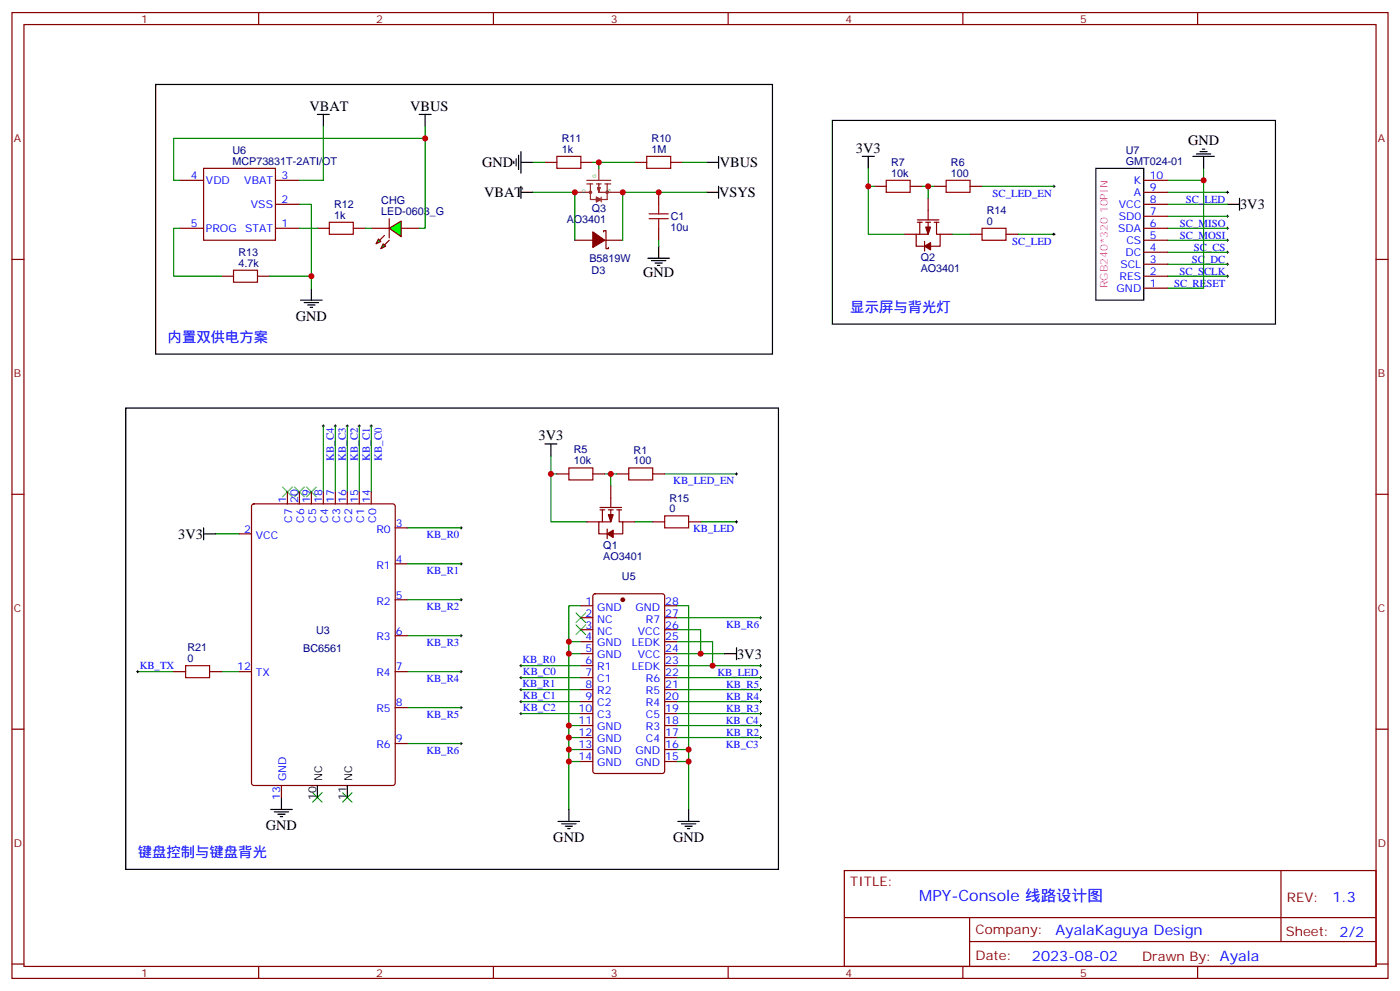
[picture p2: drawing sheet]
<svg xmlns="http://www.w3.org/2000/svg" width="412mm" height="292mm" viewBox="0 0 412 292" stroke-linecap="round" stroke-linejoin="round" font-family="sans-serif">
<path d="M45.9 24.9h181.6v79.3h-181.6zM245.2 35.5h130.5v59.9h-130.5zM37 120.1h192.3v135.8h-192.3z" fill="none" stroke="#000" stroke-width=".35"/>
<path d="M40.6 197.7h10.6M65.3 197.7h5.3" fill="none" stroke="#008700" stroke-width=".35"/>
<path d="M54.7 196h7v3.5h-7z" fill="none" stroke="#a10000" stroke-width=".35"/>
<path d="M109.4 67.2h5.3M118.2 67.2h5.3M51.2 197.7h3.5M61.7 197.7h3.6" fill="none" stroke="#870000" stroke-width=".35"/>
<g fill="#0f0" stroke="#870000" stroke-width=".35">
<path d="M111.5 70.4l.7 .7-1.4 .7z"/>
<path d="M112.9 71.8l.7 .7-1.4 .7z"/>
</g>
<g fill="#870000" stroke="#870000" stroke-width=".35">
<path d="M113.2 69.3l-1.4 1.4z"/>
<path d="M113.2 72.1l1.5-1.4z"/>
</g>
<path d="M114.7 64.4v5.6z" fill="#f00" stroke="#870000" stroke-width=".35"/>
<path d="M114.7 67.2l3.5-2.1v4.6z" fill="#0f0" stroke="#870000" stroke-width=".35"/>
<g fill="none" stroke="#008700" stroke-width=".35">
<path d="M95.2 37.2v15.9h-7M125.2 37.2v30h-1.7M125.2 40.7h-74v12.4h1.7M157 56.6h12.3v14.1M157 47.8h3.5M174.6 47.8h12.4M176.4 47.8v1.8M201.1 47.8h7M208.1 56.6h-24.7v14.1M255.8 49.6v19.4h10.5M255.8 54.9h1.7M271.6 54.9h3.6"/>
<path d="M273.4 54.9v3.5M289.3 54.9h21.1M344 56.6h17.6M354.5 53.1v31.7h-10.5M354.5 49.6v3.5h-10.5M52.9 67.2h-1.7v14.1h14.1M88.2 60.1h3.5v24.7M88.2 67.2h5.3M107.6 67.2h1.8M194 70.7v1.8M280.5 69h5.3M299.9 69h10.5"/>
<path d="M344 77.8h17.6M344 74.3h17.6M344 63.7h17.6M344 67.2h17.6M344 70.7h17.6M344 60.1h17.6M79.4 81.3h12.3M344 81.3h17.6M95.2 125.4v19.4M98.8 125.4v19.4M102.3 125.4v19.4M105.8 125.4v19.4"/>
<path d="M109.4 125.4v19.4M162.3 134.2v19.4h10.6M162.3 139.5h1.7M178.2 139.5h3.5M179.9 139.5v3.6M195.8 139.5h21.2M63.5 157.2h7.1M119.9 155.4h15.9M187 153.6h5.3M206.4 153.6h10.6M119.9 176.6h15.9M119.9 166h15.9"/>
<path d="M171.1 178.3h-3.5v60M199.3 178.3h3.5v60M119.9 197.7h15.9M119.9 187.1h15.9M153.5 196h17.6M153.5 199.5h17.6M167.6 192.4h3.5M167.6 188.9h3.5M199.3 188.9h10.6v7.1h-10.6M199.3 185.4h7.1v7h-7.1M199.3 199.5h24.7M199.3 181.9h24.7"/>
<path d="M206.4 192.4h7M209.9 196h14.1M119.9 218.9h15.9M119.9 208.3h15.9M153.5 210.1h17.6M153.5 206.6h17.6M153.5 203h17.6M167.6 213.6h3.5M167.6 217.1h3.5M199.3 217.1h24.7M199.3 213.6h24.7M199.3 210.1h24.7"/>
<path d="M199.3 206.6h24.7M199.3 203h24.7M167.6 220.7h3.5M167.6 224.2h3.5M199.3 220.7h3.5M199.3 224.2h3.5"/>
</g>
<g fill="none" stroke="#a10000" stroke-width=".35">
<path d="M164 46h7.1v3.6h-7.1zM190.5 46h7.1v3.6h-7.1zM261.1 53.1h7v3.5h-7zM278.7 53.1h7.1v3.5h-7.1zM68.8 79.6h7v3.5h-7zM97 65.4h7.1v3.6h-7.1zM191.2 64.4h5.6M191.2 63h5.6M194 60.1v2.9M194 64.4v2.8M289.3 67.2h7v3.5h-7zM167.6 137.8h7v3.5h-7z"/>
<path d="M185.2 137.8h7.1v3.5h-7.1zM195.8 151.9h7v3.5h-7z"/>
</g>
<g fill="none" stroke="#870000" stroke-width=".35">
<path d="M3.5 3.7h405.4v284.3h-405.4zM7.1 7.2h398.2v277.3h-398.2zM76.2 3.7v3.5M145.3 3.7v3.5M214.5 3.7v3.5M283.6 3.7v3.5M352.8 3.7v3.5M52.9 53.1h7.1M60 49.6h21.1v21.1h-21.1zM81.1 53.1h7.1M160.5 47.8h3.5M171.1 47.8h3.5"/>
<path d="M187 47.8h3.5M194 56.6v3.5M197.6 47.8h3.5M257.5 54.9h3.6M268.1 54.9h3.5M273.4 58.4v6.3M275.2 54.9h3.5M285.8 54.9h3.5M336.9 56.6h7.1M336.9 53.1h7.1M3.5 76.4h3.6M52.9 67.2h7.1"/>
<path d="M81.1 67.2h7.1M81.1 60.1h7.1M93.5 67.2h3.5M104.1 67.2h3.5M169.3 70.7h5.3M177.8 68.3v-.4h.7v5.3h.7v-.4M178.2 70.7h5.2M194 67.2v3.5M266.3 69h3.6M270.2 64.7h6.4M270.2 65.4h1.4M270.9 65.4v3.6"/>
<path d="M272.3 71.1v2.8M272.7 65.4h1.4M273.4 65.4v3.6h-3.5v3.5h2.4M275.2 65.4h1.4M275.9 65.4v3.6h1v3.5h-2.8M276.9 69h3.6M285.8 69h3.5M296.3 69h3.6M336.9 77.8h7.1M336.9 74.3h7.1M336.9 70.7h7.1M336.9 67.2h7.1"/>
<path d="M336.9 63.7h7.1M336.9 60.1h7.1M405.3 76.4h3.6M65.3 81.3h3.5M75.8 81.3h3.6M336.9 84.8h7.1M336.9 81.3h7.1M164 139.5h3.6M174.6 139.5h3.6M181.7 139.5h3.5M192.3 139.5h3.5M3.5 145.5h3.6"/>
<path d="M70.6 157.2h3.5M74.3 148.5l.5-.2h40.9l.7 .5v81.7l-.4 .7h-41.2l-.7-.4v-81.8zM84.7 144.8v3.5M88.2 144.8v3.5M91.7 144.8v3.5M95.2 144.8v3.5M98.8 144.8v3.5M102.3 144.8v3.5M105.8 144.8v3.5M109.4 144.8v3.5M116.4 155.4h3.5M172.9 153.6h3.5"/>
<path d="M176.7 149.4h6.4M176.7 150.1h1.5M177.4 150.1v3.5M178.9 155.8v2.8M179.2 150.1h1.4M179.9 150.1v3.5h-3.5v3.6h2.5M179.9 143.1v6.3M181.7 150.1h1.4M182.4 150.1v3.5h1v3.6h-2.8M183.4 153.6h3.6M192.3 153.6h3.5M202.8 153.6h3.6"/>
<path d="M405.3 145.5h3.6M116.4 166h3.5M116.4 176.6h3.5M171.1 178.3h3.5M174.9 175l.4-.2h19.8l.6 .4 .1 51.8-.5 .7h-20l-.6-.4-.1-51.8zM195.8 178.3h3.5M70.6 197.7h3.5M116.4 187.1h3.5M116.4 197.7h3.5M171.1 181.9h3.5M171.1 185.4h3.5M171.1 188.9h3.5"/>
<path d="M171.1 192.4h3.5M171.1 196h3.5M171.1 199.5h3.5M195.8 181.9h3.5M195.8 185.4h3.5M195.8 188.9h3.5M195.8 192.4h3.5M195.8 196h3.5M195.8 199.5h3.5M3.5 214.7h3.6M116.4 208.3h3.5M116.4 218.9h3.5"/>
<path d="M171.1 203h3.5M171.1 206.6h3.5M171.1 210.1h3.5M171.1 213.6h3.5M171.1 217.1h3.5M195.8 203h3.5M195.8 206.6h3.5M195.8 210.1h3.5M195.8 213.6h3.5M195.8 217.1h3.5M405.3 214.7h3.6M82.9 231.2v3.6"/>
<path d="M171.1 220.7h3.5M171.1 224.2h3.5M195.8 220.7h3.5M195.8 224.2h3.5M248.7 256.3h156.6v28.2h-156.6zM377.3 256.3v20.9M248.7 270.1h156.5M285.6 277.2h119.6M285.6 270.1v14.2M3.5 283.8h3.6M76.2 284.5v3.5M145.3 284.5v3.5"/>
<path d="M214.5 284.5v3.5M283.6 284.5v3.5M352.8 284.5v3.5M405.3 283.8h3.6"/>
</g>
<g fill="none" stroke="#000" stroke-width=".29">
<path d="M310.1 54.9h.7M310.4 54.5v.7M361.2 56.6h.7M361.6 56.3v.7M310.1 69h.7M310.4 68.6v.7M361.2 77.8h.7M361.2 74.3h.7M361.2 70.7h.7M361.2 67.2h.7M361.2 63.7h.7M361.6 63.3v.7"/>
<path d="M361.6 66.9v.7M361.6 70.4v.7M361.6 73.9v.7M361.6 77.4v.7M361.2 81.3h.7M361.6 81v.7M94.9 125.4h.7M95.2 125.1v.7M98.4 125.4h.7M98.8 125.1v.7M102 125.4h.7M102.3 125.1v.7"/>
<path d="M105.5 125.4h.7M105.8 125.1v.7M109 125.4h.7M109.4 125.1v.7M216.6 139.5h.7M217 139.2v.7M135.5 155.4h.7M135.8 155v.8M216.6 153.6h.7M217 153.3v.7M135.5 176.6h.7M135.5 166h.7"/>
<path d="M135.8 165.6v.7M135.8 176.2v.7M40.2 197.7h.7M40.6 197.4v.7M135.5 197.7h.7M135.5 187.1h.7M135.8 186.8v.7M135.8 197.4v.7M153.1 196h.7M153.1 199.5h.7M153.5 195.6v.7M153.5 199.1v.7"/>
<path d="M223.7 196h.7M223.7 199.5h.7M223.7 181.9h.7M224 181.5v.7M224 195.6v.7M224 199.1v.7M135.5 218.9h.7M135.5 208.3h.7M135.8 208v.7M135.8 218.5v.8M153.1 210.1h.7M153.1 206.6h.7"/>
<path d="M153.1 203h.7M153.5 202.7v.7M153.5 206.2v.7M153.5 209.7v.7M223.7 210.1h.7M223.7 217.1h.7M223.7 206.6h.7M223.7 203h.7M223.7 213.6h.7M224 202.7v.7M224 206.2v.7M224 209.7v.7"/>
<path d="M224 213.3v.7M224 216.8v.7"/>
</g>
<g fill="none" stroke="#000" stroke-width=".35">
<path d="M93.5 33.7h3.5M95.2 33.7v3.5M123.5 33.7h3.5M125.2 33.7v3.5M151.3 47.4v.8M152 46.7v2.2M152.8 45.7v4.2M153.5 56.6h3.5M153.5 44.6v6.4M153.5 54.9v3.5M153.5 47.8h3.5M208.1 56.6h3.6"/>
<path d="M208.1 47.8h3.6M211.7 46v3.6M211.7 54.9v3.5M254 46h3.5M255.8 46v3.6M322.8 49.6h14.1v38.8h-14.1zM351.4 46h6.3M352.4 45.3h4.3M353.5 44.6h2.1M354.2 43.9h.7M354.5 46v3.6M365.1 58.4v3.5"/>
<path d="M190.9 76h6.3M191.9 76.7h4.2M193 77.4h2.1M193.7 78.1h.7M194 72.5v3.5M361.6 60.1h3.5M88.5 88.4h6.4M89.6 89.1h4.2M90.7 89.8h2.1M91.4 90.5h.7M91.7 84.8v3.6M160.5 130.7h3.5"/>
<path d="M162.3 130.7v3.5M60 157.2h3.5M60 155.4v3.5M213.4 192.4h3.6M217 190.7v3.5M79.7 238.3h6.4M80.8 239h4.2M81.8 239.7h2.2M82.9 234.8v3.5M93.5 231.2v3.6M102.3 231.2v3.6M167.6 238.3v3.5"/>
<path d="M202.8 238.3v3.5M82.5 240.4h.8M164.4 241.8h6.3M165.5 242.5h4.2M166.5 243.2h2.1M167.2 243.9h.7M199.7 241.8h6.3M200.7 242.5h4.3M201.8 243.2h2.1M202.5 243.9h.7"/>
</g>
<g fill="none" stroke="#8c2424" stroke-width=".35">
<path d="M169.3 56.6h4.6M172.9 54.2h1.7M172.9 53.1h7M173.9 54.2v4.5h5v-4.5M175.7 54.2h1.4M175.7 58l1.4 .7-1.4 .7zM175.7 58.4l.7 .3M176 55.2l.4 1.4M176 55.2h.7M176 55.2l.4 1.1M176 55.2l.4 .7M176 58.4l.4 .3"/>
<path d="M176.4 56.6h7M176.4 49.6v3.5M176.4 54.2v2.1M176.4 58.7l-.7 .4M176.4 58.7l-.4 .4M176.7 55.2l-.3 1.4M176.7 55.2l-.3 1.1M177.1 58v1.4M178.2 54.2h1.7"/>
<circle cx="173.9" cy="56.6" r=".35"/>
<circle cx="178.9" cy="56.6" r=".35"/>
</g>
<g fill="#870000" stroke="#870000" stroke-width=".35">
<path d="M174.6 68.3l3.6 2.4-3.6 2.1z"/>
<path d="M272.7 66.9h1.4l-.7 2.1z"/>
<path d="M272.3 72.5l1.8-1.1v2.2z"/>
<path d="M179.2 151.5h1.4l-.7 2.1z"/>
<path d="M178.9 157.2l1.7-1.1v2.1z"/>
<circle cx="183.4" cy="176.6" r=".53"/>
</g>
<g fill="none" stroke="#3c3" stroke-width=".35">
<path d="M83.3 143.4l2.8 2.8M86.1 143.4l-2.8 2.8M86.8 143.4l2.8 2.8M89.6 143.4l-2.8 2.8M90.3 143.4l2.8 2.8M93.1 143.4l-2.8 2.8M169.7 180.4l2.8 2.9M169.7 184l2.8 2.8M172.5 180.4l-2.8 2.9M172.5 184l-2.8 2.8M92.1 233.4l2.8 2.8M94.9 233.4l-2.8 2.8"/>
<path d="M100.9 233.4l2.8 2.8M103.7 233.4l-2.8 2.8"/>
</g>
<g fill="#c00">
<circle cx="354.5" cy="53.1" r=".88"/>
<circle cx="125.2" cy="40.7" r=".88"/>
<circle cx="91.7" cy="81.3" r=".88"/>
<circle cx="194" cy="56.6" r=".88"/>
<circle cx="183.4" cy="56.6" r=".88"/>
<circle cx="169.3" cy="56.6" r=".88"/>
<circle cx="176.4" cy="47.8" r=".88"/>
<circle cx="255.8" cy="54.9" r=".88"/>
<circle cx="273.4" cy="54.9" r=".88"/>
<circle cx="179.9" cy="139.5" r=".88"/>
<circle cx="162.3" cy="139.5" r=".88"/>
<circle cx="206.4" cy="192.4" r=".88"/>
<circle cx="209.9" cy="196" r=".88"/>
<circle cx="167.6" cy="192.4" r=".88"/>
<circle cx="167.6" cy="188.9" r=".88"/>
<circle cx="167.6" cy="213.6" r=".88"/>
<circle cx="167.6" cy="217.1" r=".88"/>
<circle cx="167.6" cy="220.7" r=".88"/>
<circle cx="167.6" cy="224.2" r=".88"/>
<circle cx="202.8" cy="224.2" r=".88"/>
<circle cx="202.8" cy="220.7" r=".88"/>
</g>
<text font-size="4.6" fill="#00f" x="270.8" y="265.3">MPY-Console 线路设计图</text>
<g font-size="4.2">
<text x="91.2" y="32.6">VBAT</text>
<text x="120.9" y="32.6">VBUS</text>
<text x="252.1" y="44.9">3V3</text>
<text x="350" y="42.8">GND</text>
<text x="142" y="49.2">GND</text>
<text x="212" y="49.2">VBUS</text>
<text x="142.6" y="58.1">VBAT</text>
<text x="211.8" y="58.1">VSYS</text>
<text x="365.3" y="61.6">3V3</text>
<text x="189.4" y="81.7">GND</text>
<text x="87.1" y="94.4">GND</text>
<text x="158.6" y="129.6">3V3</text>
<text x="52.5" y="158.6">3V3</text>
<text x="217.1" y="193.9">3V3</text>
<text x="78.3" y="244.3">GND</text>
<text x="163" y="247.8">GND</text>
<text x="198.3" y="247.8">GND</text>
</g>
<g font-size="4.2" fill="#00f">
<text x="250.5" y="91.9">显示屏与背光灯</text>
<text x="49.4" y="100.7">内置双供电方案</text>
<text x="40.6" y="252.4">键盘控制与键盘背光</text>
<text x="392.5" y="265.6">1.3</text>
<text x="310.9" y="275.1">AyalaKaguya Design</text>
<text x="304" y="282.9">2023-08-02</text>
</g>
<g font-size="3.9" fill="#800">
<text x="250.5" y="260.9">TITLE:</text>
<text x="379.1" y="265.6">REV:</text>
<text x="287.4" y="275.1">Company:</text>
<text x="378.7" y="275.7">Sheet: 2/2</text>
<text x="287.4" y="282.8">Date:</text>
<text x="336.4" y="282.8">Drawn By: Ayala</text>
</g>
<g font-size="3.2" fill="#800">
<text x="41.6" y="6.7">1</text>
<text x="110.8" y="6.7">2</text>
<text x="179.9" y="6.7">3</text>
<text x="249.1" y="6.7">4</text>
<text x="318.2" y="6.7">5</text>
<text x="4.1" y="41.8">A</text>
<text x="405.9" y="41.8">A</text>
<text x="4.1" y="110.9">B</text>
<text x="405.9" y="110.9">B</text>
<text x="4.1" y="180.1">C</text>
<text x="405.9" y="180.1">C</text>
<text x="4.1" y="249.2">D</text>
<text x="405.9" y="249.2">D</text>
<text x="41.6" y="287.5">1</text>
<text x="110.8" y="287.5">2</text>
<text x="179.9" y="287.5">3</text>
<text x="249.1" y="287.5">4</text>
<text x="318.2" y="287.5">5</text>
</g>
<g font-size="3.2" fill="#000080">
<text x="165.5" y="41.8">R11</text>
<text x="191.9" y="41.8">R10</text>
<text x="68.5" y="45.3">U6</text>
<text x="165.5" y="45">1k</text>
<text x="191.9" y="45">1M</text>
<text x="331.6" y="45.3">U7</text>
<text x="68.5" y="48.5">MCP73831T-2ATI/OT</text>
<text x="262.5" y="52">10k</text>
<text x="262.5" y="48.8">R7</text>
<text x="280.1" y="52">100</text>
<text x="280.1" y="48.9">R6</text>
<text x="331.6" y="48.5">GMT024-01</text>
<text x="98.4" y="64.4">1k</text>
<text x="98.4" y="61.2">R12</text>
<text x="112.3" y="63.3">LED-0603_G</text>
<text x="112.3" y="60.1">CHG</text>
<text x="166.9" y="65.7">AO3401</text>
<text x="174.3" y="62.5">Q3</text>
<text x="197.6" y="64.8">C1</text>
<text x="290.7" y="63">R14</text>
<text x="197.6" y="68">10u</text>
<text x="290.7" y="66.1">0</text>
<text x="70.2" y="75.3">R13</text>
<text x="173.6" y="77.2">B5819W</text>
<text x="271.2" y="76.9">Q2</text>
<text x="70.2" y="78.5">4.7k</text>
<text x="174.3" y="80.7">D3</text>
<text x="271.2" y="80.2">AO3401</text>
<text x="169" y="136.7">10k</text>
<text x="169" y="133.5">R5</text>
<text x="186.6" y="136.7">100</text>
<text x="186.6" y="133.6">R1</text>
<text x="197.2" y="147.7">R15</text>
<text x="197.2" y="150.8">0</text>
<text x="177.7" y="161.6">Q1</text>
<text x="177.7" y="164.8">AO3401</text>
<text x="183.2" y="170.7">U5</text>
<text x="55.2" y="191.7">R21</text>
<text x="89.3" y="191.8">BC6561</text>
<text x="93.1" y="186.5">U3</text>
<text x="55.2" y="194.9">0</text>
</g>
<g font-size="3.2" fill="#00f">
<text x="56.2" y="52.7">4</text>
<text x="82.9" y="52.7">3</text>
<text x="338.7" y="52.7">10</text>
<text x="60.7" y="54.2">VDD</text>
<text x="72" y="54.2">VBAT</text>
<text x="82.9" y="59.8">2</text>
<text x="292.4" y="58">SC_LED_EN</text>
<text x="334" y="54.2">K</text>
<text x="334" y="57.7">A</text>
<text x="338.7" y="59.8">8</text>
<text x="338.7" y="56.3">9</text>
<text x="349.3" y="59.7">SC_LED</text>
<text x="73.9" y="61.2">VSS</text>
<text x="329.6" y="64.7">SD0</text>
<text x="329.6" y="61.2">VCC</text>
<text x="338.7" y="63.3">7</text>
<text x="56.2" y="66.9">5</text>
<text x="60.7" y="68.3">PROG</text>
<text x="72.2" y="68.3">STAT</text>
<text x="82.9" y="66.9">1</text>
<text x="329.4" y="68.3">SDA</text>
<text x="331.8" y="71.8">CS</text>
<text x="338.7" y="70.4">5</text>
<text x="338.7" y="66.9">6</text>
<text x="347.6" y="70.3">SC_MOSI</text>
<text x="347.6" y="66.8">SC_MISO</text>
<text x="298.2" y="72.1">SC_LED</text>
<text x="331.5" y="75.3">DC</text>
<text x="338.7" y="77.4">3</text>
<text x="338.7" y="73.9">4</text>
<text x="351.1" y="77.4">SC_DC</text>
<text x="351.6" y="73.8">SC_CS</text>
<text x="329.8" y="82.4">RES</text>
<text x="330" y="78.8">SCL</text>
<text x="338.7" y="81">2</text>
<text x="347.4" y="80.9">SC_SCLK</text>
<text x="328.9" y="85.9">GND</text>
<text x="338.7" y="84.5">1</text>
<text x="345.8" y="84.4">SC_RESET</text>
<text x="98.4" y="135.6" transform="rotate(-90 98.4 135.6)">KB_C4</text>
<text x="101.9" y="135.6" transform="rotate(-90 101.9 135.6)">KB_C3</text>
<text x="105.4" y="135.6" transform="rotate(-90 105.4 135.6)">KB_C2</text>
<text x="108.9" y="135.6" transform="rotate(-90 108.9 135.6)">KB_C1</text>
<text x="112.5" y="135.6" transform="rotate(-90 112.5 135.6)">KB_C0</text>
<text x="198.3" y="142.6">KB_LED_EN</text>
<text x="84.3" y="148.2" transform="rotate(-90 84.3 148.2)">1</text>
<text x="87.8" y="148.2" transform="rotate(-90 87.8 148.2)">20</text>
<text x="91.4" y="148.2" transform="rotate(-90 91.4 148.2)">19</text>
<text x="94.9" y="148.2" transform="rotate(-90 94.9 148.2)">18</text>
<text x="98.4" y="148.2" transform="rotate(-90 98.4 148.2)">17</text>
<text x="102" y="148.2" transform="rotate(-90 102 148.2)">16</text>
<text x="105.5" y="148.2" transform="rotate(-90 105.5 148.2)">15</text>
<text x="109" y="148.2" transform="rotate(-90 109 148.2)">14</text>
<text x="86.1" y="153.9" transform="rotate(-90 86.1 153.9)">C7</text>
<text x="89.6" y="153.9" transform="rotate(-90 89.6 153.9)">C6</text>
<text x="93.1" y="153.9" transform="rotate(-90 93.1 153.9)">C5</text>
<text x="96.7" y="153.9" transform="rotate(-90 96.7 153.9)">C4</text>
<text x="100.2" y="153.9" transform="rotate(-90 100.2 153.9)">C3</text>
<text x="103.7" y="153.9" transform="rotate(-90 103.7 153.9)">C2</text>
<text x="107.2" y="153.9" transform="rotate(-90 107.2 153.9)">C1</text>
<text x="110.8" y="153.9" transform="rotate(-90 110.8 153.9)">C0</text>
<text x="116.6" y="155">3</text>
<text x="71.9" y="156.8">2</text>
<text x="75.4" y="158.6">VCC</text>
<text x="110.9" y="156.8">R0</text>
<text x="125.6" y="158.5">KB_R0</text>
<text x="204.2" y="156.7">KB_LED</text>
<text x="110.9" y="167.4">R1</text>
<text x="116.6" y="165.6">4</text>
<text x="125.6" y="169.1">KB_R1</text>
<text x="110.9" y="178">R2</text>
<text x="116.6" y="176.2">5</text>
<text x="125.6" y="179.7">KB_R2</text>
<text x="172.4" y="178">1</text>
<text x="175.9" y="179.7">GND</text>
<text x="187.2" y="179.7">GND</text>
<text x="196" y="178">28</text>
<text x="172.4" y="181.5">2</text>
<text x="172.4" y="185">3</text>
<text x="175.9" y="183.3">NC</text>
<text x="190.3" y="183.3">R7</text>
<text x="196" y="185">26</text>
<text x="196" y="181.5">27</text>
<text x="213.9" y="184.9">KB_R6</text>
<text x="110.9" y="188.6">R3</text>
<text x="116.6" y="186.8">6</text>
<text x="125.6" y="190.3">KB_R3</text>
<text x="172.4" y="188.6">4</text>
<text x="175.9" y="186.8">NC</text>
<text x="175.9" y="190.3">GND</text>
<text x="186.1" y="190.3">LEDK</text>
<text x="187.9" y="186.8">VCC</text>
<text x="196" y="188.6">25</text>
<text x="41.1" y="196.8">KB_TX</text>
<text x="69.9" y="197.4">12</text>
<text x="116.6" y="197.4">7</text>
<text x="153.9" y="195.2">KB_R0</text>
<text x="172.4" y="192.1">5</text>
<text x="172.4" y="195.6">6</text>
<text x="175.9" y="193.9">GND</text>
<text x="175.9" y="197.4">R1</text>
<text x="186.1" y="197.4">LEDK</text>
<text x="187.9" y="193.9">VCC</text>
<text x="196" y="195.6">23</text>
<text x="196" y="192.1">24</text>
<text x="75.4" y="199.1">TX</text>
<text x="110.9" y="199.1">R4</text>
<text x="125.6" y="200.8">KB_R4</text>
<text x="153.9" y="202.2">KB_R1</text>
<text x="154" y="198.6">KB_C0</text>
<text x="172.4" y="199.1">7</text>
<text x="172.4" y="202.7">8</text>
<text x="175.9" y="200.9">C1</text>
<text x="190.3" y="200.9">R6</text>
<text x="196" y="202.7">21</text>
<text x="196" y="199.1">22</text>
<text x="211.3" y="199.1">KB_LED</text>
<text x="213.9" y="202.5">KB_R5</text>
<text x="110.9" y="209.7">R5</text>
<text x="116.6" y="208">8</text>
<text x="154" y="209.2">KB_C2</text>
<text x="154" y="205.7">KB_C1</text>
<text x="170.4" y="209.7">10</text>
<text x="172.4" y="206.2">9</text>
<text x="175.9" y="204.4">R2</text>
<text x="175.9" y="208">C2</text>
<text x="190.3" y="208">R4</text>
<text x="190.3" y="204.4">R5</text>
<text x="196" y="209.7">19</text>
<text x="196" y="206.2">20</text>
<text x="213.9" y="206.1">KB_R4</text>
<text x="213.9" y="209.6">KB_R3</text>
<text x="125.6" y="211.4">KB_R5</text>
<text x="170.4" y="213.3">11</text>
<text x="175.9" y="211.5">C3</text>
<text x="175.9" y="215">GND</text>
<text x="190.3" y="211.5">C5</text>
<text x="190.3" y="215">R3</text>
<text x="196" y="213.3">18</text>
<text x="213.8" y="213.2">KB_C4</text>
<text x="110.9" y="220.3">R6</text>
<text x="116.6" y="218.5">9</text>
<text x="170.4" y="216.8">12</text>
<text x="170.4" y="220.3">13</text>
<text x="175.9" y="218.5">GND</text>
<text x="190.3" y="218.5">C4</text>
<text x="196" y="220.3">16</text>
<text x="196" y="216.8">17</text>
<text x="213.8" y="220.2">KB_C3</text>
<text x="213.9" y="216.6">KB_R2</text>
<text x="125.6" y="222">KB_R6</text>
<text x="170.4" y="223.8">14</text>
<text x="175.9" y="222.1">GND</text>
<text x="175.9" y="225.6">GND</text>
<text x="187.2" y="225.6">GND</text>
<text x="187.2" y="222.1">GND</text>
<text x="196" y="223.8">15</text>
<text x="84.3" y="229.9" transform="rotate(-90 84.3 229.9)">GND</text>
<text x="82.5" y="235.5" transform="rotate(-90 82.5 235.5)">13</text>
</g>
<text font-size="3.2" fill="#f0f" x="326.3" y="84.8" transform="rotate(-90 326.3 84.8)">RGB240*320 10PIN</text>
<g font-size="3.2">
<text x="94.9" y="229.9" transform="rotate(-90 94.9 229.9)">NC</text>
<text x="103.7" y="229.9" transform="rotate(-90 103.7 229.9)">NC</text>
<text x="93.1" y="235.5" transform="rotate(-90 93.1 235.5)">10</text>
<text x="102" y="235.5" transform="rotate(-90 102 235.5)">11</text>
</g>
<g font-size="1.4" fill="#238d23">
<text x="175.6" y="52.4" transform="rotate(-90 175.6 52.4)">G</text>
<text x="172.5" y="56.9" transform="rotate(-90 172.5 56.9)">D</text>
<text x="179.9" y="56.7" transform="rotate(-90 179.9 56.7)">S</text>
</g>
</svg>
